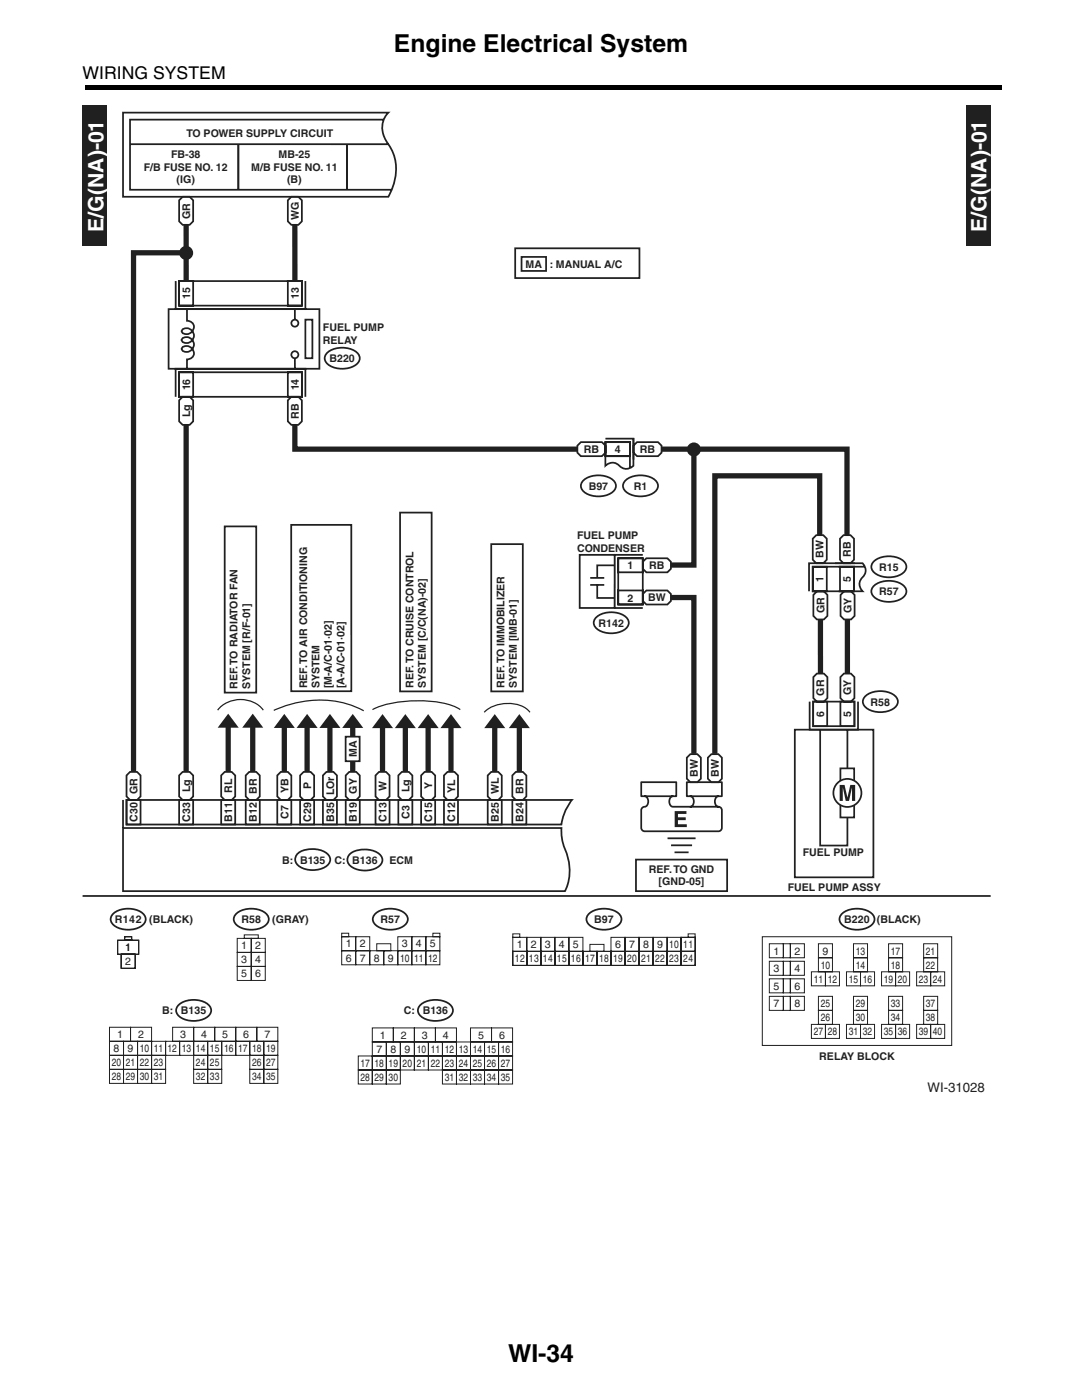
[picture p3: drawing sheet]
<svg xmlns="http://www.w3.org/2000/svg" width="216mm" height="279mm" viewBox="0 0 216 279" stroke-linecap="round" stroke-linejoin="round" font-family="sans-serif">
<path d="M17 17h183v.8h-183z" fill="#000"/>
<g fill="#231f20">
<path d="M16.5 21h4.9v28h-4.9z"/>
<path d="M192.8 21h4.9v28h-4.9z"/>
</g>
<g fill="none" stroke="#231f20" stroke-width=".35">
<path d="M24.6 22.5h52.9a4.4 4.4 0 0 0-.7 5.1l.7 1.2a9.6 9.6 0 0 1 .3 10l-.3 .5h-52.9zM26 28.8h51.5M47.6 28.8v9.1M76.6 23.9h-50.6v14h52.2M65.2 70.6a4.8 4.8 0 0 1 6.3 0 1.63 1.63 0 0 1-1 2.5 4.9 4.9 0 0 1-5.3-.7 1.38 1.38 0 0 1 0-1.8zM24.6 159.7v5.6M25.3 159.7h88.9a10.1 10.1 0 0 0-2.1 4.9h-86.8zM26 154.1h1.4l.7 .7v4.2l-.7 .7h-1.4l-.7-.7v-4.2zM36.5 154.1h1.4l.7 .7v4.2l-.7 .7h-1.4l-.7-.7v-4.2zM16.5 178.9h181.2M24.6 165.3h87.5a11.2 11.2 0 0 0 1.2 5.6 9.4 9.4 0 0 1-.5 7h-88.2zM59.3 170.6a5 5 0 0 1 6.3 .1 1.63 1.63 0 0 1-1 2.5 4.9 4.9 0 0 1-5.3-.7 1.51 1.51 0 0 1 0-1.9z"/>
<path d="M69.7 170.6a5 5 0 0 1 6.3 .2 1.63 1.63 0 0 1-1 2.5 4.9 4.9 0 0 1-5.3-.7 1.51 1.51 0 0 1 0-2z"/>
</g>
<path d="M37.2 44.9v11.2M58.9 44.9v11.1" fill="none" stroke="#231f20" stroke-width="1.1" stroke-linecap="butt"/>
<circle cx="37.2" cy="50.5" r="1.4" fill="#231f20"/>
<g fill="none" stroke="#231f20" stroke-width=".35">
<path d="M35.8 40l.7-.7h1.4l.7 .7v4.2l-.7 .7h-1.4l-.7-.7zM47.6 28.8v9.1M57.5 40l.7-.7h1.4l.7 .7v4.2l-.7 .7h-1.4l-.7-.7zM69.3 28.8v9.1M35.1 56.1v5.6h25.9v-5.6M35.8 56.1h2.8v4.9h-2.8zM35.8 56.1h24.5v4.9h-24.5zM57.5 56.1h2.8v4.9h-2.8zM33.7 61.7h30.1v11.9h-30.1zM35.8 74.3h2.8v4.9h-2.8zM35.8 74.3h24.5v4.9h-24.5zM36.5 79.2h1.4l.7 .7v4.2l-.7 .7h-1.4l-.7-.7v-4.2z"/>
<path d="M37.3 61.7v2.3a1.35 1.35 0 0 1 1.2 2 1.35 1.35 0 0 1-2.2 .2v-.2a1.39 1.39 0 0 1 1.7-.3 1.39 1.39 0 0 1 .7 1.7 1.37 1.37 0 0 1-1.1 1 1.37 1.37 0 0 1-1.3-.4v-.2a1.43 1.43 0 0 1 2.1 0 1.43 1.43 0 0 1-.3 2.1 1.25 1.25 0 0 1-1.8-.2v-.2a1.36 1.36 0 0 1 2 0 1.36 1.36 0 0 1-.2 2l-.8 .2v1.9M57.5 74.3h2.8v4.9h-2.8zM58.2 79.2h1.4l.7 .7v4.2l-.7 .7h-1.4l-.7-.7v-4.2zM58.9 61.7v2.1M58.9 71.5v2.1M61 63.8h1.4v7.7h-1.4zM61 79.2v-5.6h-25.9v5.6M116.3 96.1a4.8 4.8 0 0 1 6.3 0 1.63 1.63 0 0 1-1 2.5 4.9 4.9 0 0 1-5.3-.7 1.38 1.38 0 0 1 0-1.8zM124.7 96.1a4.8 4.8 0 0 1 6.3 0 1.63 1.63 0 0 1-1 2.5 4.9 4.9 0 0 1-5.3-.7 1.38 1.38 0 0 1 0-1.8zM44.9 105.1h6.3v33.2h-6.3zM25.3 159.7h2.8v4.9h-2.8zM35.8 159.7h2.8v4.9h-2.8z"/>
<path d="M44.2 154.8l.7-.7h1.4l.7 .7v4.2l-.7 .7h-1.4l-.7-.7zM44.2 159.7h2.8v4.9h-2.8zM49.1 159.7h2.8v4.9h-2.8zM49.8 154.1h1.4l.7 .7v4.2l-.7 .7h-1.4l-.7-.7v-4.2z"/>
<circle cx="58.9" cy="64.5" r=".7"/>
<circle cx="58.9" cy="70.8" r=".7"/>
</g>
<path d="M37.2 50.5h-10.5v103.6M37.2 84.8v69.3M45.6 144.3v9.8" fill="none" stroke="#231f20" stroke-width="1.1" stroke-linecap="butt"/>
<path d="M45.6 142.5l2.1 2.8h-4.3z" fill="#231f20"/>
<path d="M50.5 144.3v9.8" fill="none" stroke="#231f20" stroke-width="1.1" stroke-linecap="butt"/>
<path d="M50.5 142.5l2.1 2.8h-4.2z" fill="#231f20"/>
<path d="M79.9 102.3h6.3v35.7h-6.3zM98.1 108.6h6.3v29.4h-6.3zM55.4 159.7h2.8v4.9h-2.8zM56.1 154.1h1.4l.7 .7v4.2l-.7 .7h-1.4l-.7-.7v-4.2zM59.9 159.7h2.8v4.9h-2.8zM60.6 154.1h1.4l.7 .7v4.2l-.7 .7h-1.4l-.7-.7v-4.2zM64.5 159.7h2.8v4.9h-2.8zM65.2 154.1h1.4l.7 .7v4.2l-.7 .7h-1.4l-.7-.7v-4.2zM69 154.8l.7-.7h1.4l.7 .7v4.2l-.7 .7h-1.4l-.7-.7zM69 159.7h2.8v4.9h-2.8z" fill="none" stroke="#231f20" stroke-width=".35"/>
<path d="M43.4 141.8a5.9 5.9 0 0 1 9.2 0" fill="none" stroke="#231f20" stroke-width=".25"/>
<path d="M58.9 84.8v4.9h56.3" fill="none" stroke="#231f20" stroke-width="1.1" stroke-linecap="butt"/>
<path d="M56.8 142.5l2.1 2.8h-4.2z" fill="#231f20"/>
<path d="M56.8 144.3v9.8" fill="none" stroke="#231f20" stroke-width="1.1" stroke-linecap="butt"/>
<path d="M61.3 142.5l2.1 2.8h-4.2z" fill="#231f20"/>
<path d="M61.3 144.3v9.8" fill="none" stroke="#231f20" stroke-width="1.1" stroke-linecap="butt"/>
<path d="M65.9 142.5l2.1 2.8h-4.2z" fill="#231f20"/>
<path d="M65.9 144.3v9.8" fill="none" stroke="#231f20" stroke-width="1.1" stroke-linecap="butt"/>
<path d="M70.4 142.5l2.1 2.8h-4.2z" fill="#231f20"/>
<path d="M70.4 144.3v9.8" fill="none" stroke="#231f20" stroke-width="1.1" stroke-linecap="butt"/>
<path d="M54.7 141.8a21.3 21.3 0 0 1 16-.8l1.9 .9" fill="none" stroke="#231f20" stroke-width=".25"/>
<path d="M75 159.7h2.8v4.9h-2.8zM75.7 154.1h1.4l.7 .7v4.2l-.7 .7h-1.4l-.7-.7v-4.2zM79.5 159.7h2.8v4.9h-2.8zM80.2 154.1h1.4l.7 .7v4.2l-.7 .7h-1.4l-.7-.7v-4.2zM84.1 159.7h2.8v4.9h-2.8zM84.8 154.1h1.4l.7 .7v4.2l-.7 .7h-1.4l-.7-.7v-4.2zM88.6 159.7h2.8v4.9h-2.8zM89.3 154.1h1.4l.7 .7v4.2l-.7 .7h-1.4l-.7-.7v-4.2zM126.9 171.6h18.2v6.3h-18.2z" fill="none" stroke="#231f20" stroke-width=".35"/>
<path d="M80.9 142.5l2.1 2.9-4.2-.1z" fill="#231f20"/>
<path d="M80.9 144.4v9.7" fill="none" stroke="#231f20" stroke-width="1.1" stroke-linecap="butt"/>
<path d="M76.4 142.5l2.1 2.9-4.2-.1z" fill="#231f20"/>
<path d="M76.4 144.4v9.7" fill="none" stroke="#231f20" stroke-width="1.1" stroke-linecap="butt"/>
<path d="M85.5 142.5l2.1 2.9-4.2-.1z" fill="#231f20"/>
<path d="M85.5 144.4v9.7" fill="none" stroke="#231f20" stroke-width="1.1" stroke-linecap="butt"/>
<path d="M90 142.5l2.1 2.9-4.2-.1z" fill="#231f20"/>
<path d="M90 144.4v9.7" fill="none" stroke="#231f20" stroke-width="1.1" stroke-linecap="butt"/>
<path d="M97.4 159.7h2.8v4.9h-2.8zM98.1 154.1h1.4l.7 .7v4.2l-.7 .7h-1.4l-.7-.7v-4.2zM102.3 159.7h2.8v4.9h-2.8zM103 154.1h1.4l.7 .7v4.2l-.7 .7h-1.4l-.7-.7v-4.2z" fill="none" stroke="#231f20" stroke-width=".35"/>
<path d="M98.8 142.5l2.1 2.9-4.2-.1z" fill="#231f20"/>
<path d="M98.8 144.4v9.7" fill="none" stroke="#231f20" stroke-width="1.1" stroke-linecap="butt"/>
<path d="M103.7 142.5l2.1 2.9-4.2-.1z" fill="#231f20"/>
<path d="M132 89.7h37.1v17.1M103.7 144.4v9.7" fill="none" stroke="#231f20" stroke-width="1.1" stroke-linecap="butt"/>
<path d="M74.3 141.7a22.6 22.6 0 0 1 11.8-1.7 13.4 13.4 0 0 1 5.8 1.7M96.7 142.2a7.1 7.1 0 0 1 8.5-.6l.6 .6" fill="none" stroke="#231f20" stroke-width=".25"/>
<path d="M174.3 112.2a4.8 4.8 0 0 1 6.3 0 1.63 1.63 0 0 1-1 2.6 4.9 4.9 0 0 1-5.3-.7 1.38 1.38 0 0 1 0-1.9zM174.3 117.1a4.8 4.8 0 0 1 6.3 0 1.63 1.63 0 0 1-1 2.6 4.9 4.9 0 0 1-5.3-.7 1.38 1.38 0 0 1 0-1.9zM162.4 135.2l.7-.7h1.4l.7 .7v4.2l-.7 .7h-1.4l-.7-.7zM168.4 134.5h1.4l.7 .7v4.2l-.7 .7h-1.4l-.7-.7v-4.2zM172.6 139.1a4.8 4.8 0 0 1 6.3 0 1.63 1.63 0 0 1-1 2.6 4.9 4.9 0 0 1-5.3-.7 1.38 1.38 0 0 1 0-1.9zM162.3 140.1h2.8v4.9h-2.8zM167.7 140.1h2.8v4.9h-2.8zM167.7 153.4h2.8v9.8h-2.8zM171.3 140.1v5.6h-9.7v-5.6" fill="none" stroke="#231f20" stroke-width=".35"/>
<path d="M163.8 123.7v10.8M169.1 123.7l.1 10.8" fill="none" stroke="#231f20" stroke-width="1" stroke-linecap="butt"/>
<circle cx="169.1" cy="158.3" r="2.8" fill="#fff"/>
<circle cx="169.1" cy="158.3" r="2.8" fill="none" stroke="#231f20" stroke-width=".35"/>
<path d="M167.6 156.7h1l.6 2.5 .5-2.5h1v3.2h-.6v-2.7l-.6 2.7h-.7l-.6-2.7v2.7h-.6z" fill="#231f20"/>
<g fill="none" stroke="#231f20" stroke-width=".35">
<path d="M115.9 88.3h4.2l.7 .7v1.4l-.7 .7h-4.2l-.7-.7v-1.4zM120.8 88.3h4.9v2.8h-4.9zM120.8 87.6h5.6v4.2M127.1 88.3h4.2l.7 .7v1.4l-.7 .7h-4.2l-.7-.7v-1.4zM162.2 113.1h2.8v4.9h-2.8zM162.2 107.5l.7-.7h1.4l.7 .7v4.2l-.7 .7h-1.4l-.7-.7zM162.2 113.1h8.3v4.9h-8.3zM163.1 118.1h1.4l.7 .7v4.2l-.7 .7h-1.4l-.7-.7v-4.2zM167.7 113.1h2.8v4.9h-2.8zM168.4 106.8h1.4l.7 .7v4.2l-.7 .7h-1.4l-.7-.7v-4.2zM168.5 118.1h1.4l.7 .7v4.2l-.7 .7h-1.4l-.7-.7v-4.2zM170.7 112.4h-9.2v5.6"/>
<path d="M158.6 145.7h15.7v29.4h-15.7zM162.3 140.1h8.2v4.9h-8.2zM163.7 145.8v23h5.4v-5.6M169.1 145.7v7.7M35.5 200.8a4.8 4.8 0 0 1 6.3 0 1.63 1.63 0 0 1-1 2.5 4.9 4.9 0 0 1-5.3-.7 1.38 1.38 0 0 1 0-1.8zM83.8 200.8a4.8 4.8 0 0 1 6.3 0 1.63 1.63 0 0 1-1 2.5 4.9 4.9 0 0 1-5.3-.7 1.38 1.38 0 0 1 0-1.8z"/>
</g>
<path d="M163.6 106.8v-11.8h-20.9v55.5" fill="none" stroke="#231f20" stroke-width="1.1" stroke-linecap="butt"/>
<g fill="none" stroke="#231f20" stroke-width=".2">
<path d="M21.9 207.9h2.8v2.8h-2.8zM21.9 210.7h2.8v2.8h-2.8zM21.9 213.5h2.8v2.8h-2.8zM21.9 205.1h4.2v2.8h-4.2zM24.7 207.9h2.8v2.8h-2.8zM24.7 210.7h2.8v2.8h-2.8zM24.7 213.5h2.8v2.8h-2.8zM26.1 205.1h4.2v2.8h-4.2zM27.5 207.9h2.8v2.8h-2.8zM27.5 213.5h2.8v2.8h-2.8zM27.5 210.7h2.8v2.8h-2.8zM30.3 207.9h2.8v2.8h-2.8z"/>
<path d="M30.3 210.7h2.8v2.8h-2.8zM30.3 213.5h2.8v2.8h-2.8zM33.1 207.9h2.8v2.8h-2.8zM34.5 205.1h4.2v2.8h-4.2zM35.9 207.9h2.8v2.8h-2.8zM38.7 207.9h2.8v2.8h-2.8zM38.7 210.7h2.8v2.8h-2.8zM38.7 213.5h2.8v2.8h-2.8zM38.7 205.1h4.2v2.8h-4.2zM41.5 207.9h2.8v2.8h-2.8zM41.5 210.7h2.8v2.8h-2.8zM41.5 213.5h2.8v2.8h-2.8z"/>
<path d="M42.9 205.1h4.2v2.8h-4.2zM44.3 207.9h2.8v2.8h-2.8zM47.1 205.1h4.2v2.8h-4.2zM47.1 207.9h2.8v2.8h-2.8zM49.9 210.7h2.8v2.8h-2.8zM49.9 207.9h2.8v2.8h-2.8zM49.9 213.5h2.8v2.8h-2.8zM51.3 205.1h4.2v2.8h-4.2zM52.7 207.9h2.8v2.8h-2.8zM52.7 210.7h2.8v2.8h-2.8zM52.7 213.5h2.8v2.8h-2.8zM71.5 210.8h2.8v2.8h-2.8z"/>
<path d="M71.5 213.6h2.8v2.8h-2.8zM74.3 208h2.8v2.8h-2.8zM74.3 210.8h2.8v2.8h-2.8zM74.3 213.6h2.8v2.8h-2.8zM74.3 205.2h4.2v2.8h-4.2zM77.1 213.6h2.8v2.8h-2.8zM77.1 208h2.8v2.8h-2.8zM77.1 210.8h2.8v2.8h-2.8zM78.5 205.2h4.2v2.8h-4.2zM79.9 208h2.8v2.8h-2.8zM79.9 210.8h2.8v2.8h-2.8zM82.7 208h2.8v2.8h-2.8z"/>
<path d="M82.7 210.8h2.8v2.8h-2.8zM82.7 205.2h4.2v2.8h-4.2zM85.5 208h2.8v2.8h-2.8zM85.5 210.8h2.8v2.8h-2.8zM86.9 205.2h4.2v2.8h-4.2zM88.3 208h2.8v2.8h-2.8zM88.3 210.8h2.8v2.8h-2.8zM88.3 213.6h2.8v2.8h-2.8zM91.1 213.6h2.8v2.8h-2.8zM91.1 208h2.8v2.8h-2.8zM91.1 210.8h2.8v2.8h-2.8zM93.9 208h2.8v2.8h-2.8z"/>
<path d="M93.9 210.8h2.8v2.8h-2.8zM93.9 213.6h2.8v2.8h-2.8zM93.9 205.2h4.2v2.8h-4.2zM96.7 208h2.8v2.8h-2.8zM96.7 210.8h2.8v2.8h-2.8zM96.7 213.6h2.8v2.8h-2.8zM98.1 205.2h4.2v2.8h-4.2zM99.5 208h2.8v2.8h-2.8zM99.5 210.8h2.8v2.8h-2.8zM99.5 213.6h2.8v2.8h-2.8z"/>
</g>
<path d="M134.7 161.9h2.3v.6h-1.7v.7h1.6v.5h-1.6v.8h1.8v.6h-2.4z" fill="#231f20"/>
<path d="M102.8 49.6h24.8v5.9h-24.8zM128 156.1h7v2.8h-7zM128.7 158.9a1.12 1.12 0 0 1 .7 1.2 1.12 1.12 0 0 1-1 1l-.4 .4v.2v3.5a.7 .7 0 0 0 .7 .7h14.7a.7 .7 0 0 0 .7-.7v-3.5a.7 .7 0 0 0-.7-.7h-9.1a1.14 1.14 0 0 1-.7-1 1.14 1.14 0 0 1 .7-1.1M137.1 156.1h7v2.8h-7zM137.8 158.9a1.14 1.14 0 0 1 .7 1.1 1.14 1.14 0 0 1-.7 1M143.4 158.9a1.14 1.14 0 0 0-.7 1.1 1.14 1.14 0 0 0 .7 1M133.2 167.3h5.6M133.9 168.7h4.2M134.6 170.1h2.8M74.8 182.6a4.8 4.8 0 0 1 6.3 0 1.63 1.63 0 0 1-1 2.5 4.9 4.9 0 0 1-5.3-.7 1.38 1.38 0 0 1 0-1.8z" fill="none" stroke="#231f20" stroke-width=".35"/>
<g fill="none" stroke="#231f20" stroke-width=".2">
<path d="M68.2 186.3h1.4v.7h-1.4zM68.2 189.8h2.8v2.8h-2.8zM68.2 187h2.8v2.8h-2.8zM71 189.8h2.8v2.8h-2.8zM71 187h2.8v2.8h-2.8zM73.8 189.8h2.8v2.8h-2.8zM75.2 188.4h2.8v1.4h-2.8zM76.6 189.8h2.8v2.8h-2.8zM79.4 187h2.8v2.8h-2.8zM79.4 189.8h2.8v2.8h-2.8zM82.2 187h2.8v2.8h-2.8zM82.2 189.8h2.8v2.8h-2.8z"/>
<path d="M85 187h2.8v2.8h-2.8zM85 189.8h2.8v2.8h-2.8zM86.4 186.3h1.4v.7h-1.4z"/>
</g>
<path d="M104.1 51.3h4.9v2.8h-4.9z" fill="#fff"/>
<path d="M104.1 51.3h4.9v2.8h-4.9z" fill="none" stroke="#231f20" stroke-width=".35"/>
<path d="M69 147.1h2.8v4.9h-2.8z" fill="#fff"/>
<path d="M69 147.1h2.8v4.9h-2.8zM22.4 182.6a4.8 4.8 0 0 1 6.3 0 1.63 1.63 0 0 1-.9 2.5 4.9 4.9 0 0 1-5.4-.7 1.38 1.38 0 0 1 0-1.8zM47 182.6a4.8 4.8 0 0 1 6.3 0 1.63 1.63 0 0 1-1 2.5 4.9 4.9 0 0 1-5.3-.7 1.38 1.38 0 0 1 0-1.8zM117.4 182.6a4.8 4.8 0 0 1 6.3 0 1.63 1.63 0 0 1-1 2.5 4.9 4.9 0 0 1-5.3-.7 1.38 1.38 0 0 1 0-1.8z" fill="none" stroke="#231f20" stroke-width=".35"/>
<g fill="none" stroke="#231f20" stroke-width=".2">
<path d="M23.5 187.7h4.2v2.8h-4.2zM24.2 190.5h2.8v2.8h-2.8zM24.9 187h1.4v.7h-1.4zM47.4 192.9h2.8v2.8h-2.8zM47.4 187.3h2.8v2.8h-2.8zM47.4 190.1h2.8v2.8h-2.8zM48.8 186.6h2.8v.7h-2.8zM50.2 187.3h2.8v2.8h-2.8zM50.2 190.1h2.8v2.8h-2.8zM50.2 192.9h2.8v2.8h-2.8zM102.4 187.1h2.8v2.8h-2.8zM102.4 189.9h2.8v2.8h-2.8z"/>
<path d="M102.4 186.4h1.4v.7h-1.4zM105.2 187.1h2.8v2.8h-2.8zM105.2 189.9h2.8v2.8h-2.8zM108 187.1h2.8v2.8h-2.8zM108 189.9h2.8v2.8h-2.8zM110.8 187.1h2.8v2.8h-2.8zM110.8 189.9h2.8v2.8h-2.8zM113.6 189.9h2.8v2.8h-2.8zM113.6 187.1h2.8v2.8h-2.8zM116.4 189.9h2.8v2.8h-2.8zM117.8 188.5h2.8v1.4h-2.8zM119.2 189.9h2.8v2.8h-2.8z"/>
<path d="M122 187.1h2.8v2.8h-2.8zM122 189.9h2.8v2.8h-2.8zM124.8 187.1h2.8v2.8h-2.8zM124.8 189.9h2.8v2.8h-2.8zM127.6 187.1h2.8v2.8h-2.8zM127.6 189.9h2.8v2.8h-2.8zM130.4 187.1h2.8v2.8h-2.8zM130.4 189.9h2.8v2.8h-2.8zM133.2 187.1h2.8v2.8h-2.8zM133.2 189.9h2.8v2.8h-2.8zM136 187.1h2.8v2.8h-2.8zM136 189.9h2.8v2.8h-2.8z"/>
<path d="M137.4 186.4h1.4v.7h-1.4z"/>
</g>
<path d="M115.7 110.8h7v10.6h-7z" fill="#fff"/>
<path d="M115.7 110.8h7v10.6h-7z" fill="none" stroke="#231f20" stroke-width=".35"/>
<path d="M122.7 110.8h5.6v10.6h-5.6z" fill="#fff"/>
<path d="M117.8 116.8h2.8M117.8 115.4h2.8M119.2 116.8v2.6h3.5M122.6 112.9h-3.4v2.5M123.4 111.4h4.9v9.3h-4.9zM123.4 111.4h4.9v2.8h-4.9zM123.4 117.9h4.9v2.8h-4.9zM128.3 110.8h-5.6v10.6h5.6M128.3 118.6l.7-.7h4.2l.7 .7v1.4l-.7 .7h-4.2l-.7-.7zM129 111.4h4.2l.7 .7v1.4l-.7 .7h-4.2l-.7-.7v-1.4z" fill="none" stroke="#231f20" stroke-width=".35"/>
<path d="M138.5 89.7v23.1h-4.6M133.9 119.3h4.6v31.2" fill="none" stroke="#231f20" stroke-width="1.1" stroke-linecap="butt"/>
<circle cx="138.5" cy="89.7" r="1.4" fill="#231f20"/>
<path d="M125.7 88.2v5.2M126.4 87.5v5.5l-.1 .1a1.92 1.92 0 0 1-2.7-.1 1.94 1.94 0 0 0-2.8 0v-4.8M58.1 104.8h12v33.2h-12zM166.7 112.4h5.5l.1 .1a1.92 1.92 0 0 1-.1 2.7 1.94 1.94 0 0 0 0 2.8h-4.8M172.6 113.1h-5.2M118.9 123.4a4.8 4.8 0 0 1 6.3 0 1.63 1.63 0 0 1-1 2.6 4.9 4.9 0 0 1-5.3-.8 1.38 1.38 0 0 1 0-1.8zM137.1 151.2l.7-.7h1.4l.7 .7v4.2l-.7 .7h-1.4l-.7-.7zM141.3 151.2l.7-.7h1.4l.7 .7v4.2l-.7 .7h-1.4l-.7-.7zM167.9 182.6a4.8 4.8 0 0 1 6.3 0 1.63 1.63 0 0 1-.9 2.5 4.9 4.9 0 0 1-5.4-.7 1.38 1.38 0 0 1 0-1.8z" fill="none" stroke="#231f20" stroke-width=".35"/>
<g fill="none" stroke="#231f20" stroke-width=".2">
<path d="M152.2 187h37.8v21.7h-37.8zM153.6 191.9h2.8v2.8h-2.8zM153.6 188.4h2.8v2.8h-2.8zM153.6 198.9h2.8v2.8h-2.8zM153.6 195.4h2.8v2.8h-2.8zM156.4 188.4h1.4v2.8h-1.4zM156.4 195.4h1.4v2.8h-1.4zM156.4 198.9h1.4v2.8h-1.4zM156.4 191.9h1.4v2.8h-1.4zM157.8 188.4h2.8v2.8h-2.8zM157.8 195.4h2.8v2.8h-2.8zM157.8 198.9h2.8v2.8h-2.8z"/>
<path d="M157.8 191.9h2.8v2.8h-2.8zM162 194h2.8v2.8h-2.8zM163.4 198.9h2.8v2.8h-2.8zM163.4 191.2h2.8v2.8h-2.8zM163.4 188.4h2.8v2.8h-2.8zM164.8 194h2.8v2.8h-2.8zM169 194h2.8v2.8h-2.8zM170.4 198.9h2.8v2.8h-2.8zM170.4 191.2h2.8v2.8h-2.8zM170.4 188.4h2.8v2.8h-2.8zM171.8 194h2.8v2.8h-2.8zM176 194h2.8v2.8h-2.8z"/>
<path d="M177.4 191.2h2.8v2.8h-2.8zM177.4 188.4h2.8v2.8h-2.8zM177.4 198.9h2.8v2.8h-2.8zM178.8 194h2.8v2.8h-2.8zM183 194h2.8v2.8h-2.8zM184.4 188.4h2.8v2.8h-2.8zM184.4 191.2h2.8v2.8h-2.8zM184.4 198.9h2.8v2.8h-2.8zM185.8 194h2.8v2.8h-2.8zM162 204.5h2.8v2.8h-2.8zM163.4 201.7h2.8v2.8h-2.8zM164.8 204.5h2.8v2.8h-2.8z"/>
<path d="M169 204.5h2.8v2.8h-2.8zM170.4 201.7h2.8v2.8h-2.8zM171.8 204.5h2.8v2.8h-2.8zM176 204.5h2.8v2.8h-2.8zM177.4 201.7h2.8v2.8h-2.8zM178.8 204.5h2.8v2.8h-2.8zM183 204.5h2.8v2.8h-2.8zM184.4 201.7h2.8v2.8h-2.8zM185.8 204.5h2.8v2.8h-2.8z"/>
</g>
<g font-size="4.9">
<text x="78.6" y="10.3">Engine Electrical System</text>
<text x="101.4" y="271.9">WI-34</text>
</g>
<g font-size="4.2" fill="#fff">
<text x="20.6" y="46.2" transform="rotate(-90 20.6 46.2)">E/G(NA)-01</text>
<text x="196.9" y="46.2" transform="rotate(-90 196.9 46.2)">E/G(NA)-01</text>
</g>
<text font-size="3.5" x="16.5" y="15.7">WIRING SYSTEM</text>
<text font-size="2.6" fill="#231f20" x="185.1" y="218">WI-31028</text>
<g font-size="2.1" fill="#231f20">
<text x="37.2" y="27.4">TO POWER SUPPLY CIRCUIT</text>
<text x="28.7" y="34.1">F/B FUSE NO. 12</text>
<text x="34.1" y="31.6">FB-38</text>
<text x="50.2" y="34.1">M/B FUSE NO. 11</text>
<text x="55.6" y="31.6">MB-25</text>
<text x="35.3" y="36.6">(IG)</text>
<text x="57.3" y="36.6">(B)</text>
<text x="37.9" y="43.7" transform="rotate(-90 37.9 43.7)">GR</text>
<text x="59.6" y="43.9" transform="rotate(-90 59.6 43.9)">WG</text>
<text x="104.9" y="53.5">MA</text>
<text x="109.8" y="53.4">: MANUAL A/C</text>
<text x="38" y="59.7" transform="rotate(-90 38 59.7)">15</text>
<text x="59.7" y="59.7" transform="rotate(-90 59.7 59.7)">13</text>
<text x="64.5" y="66.1">FUEL PUMP</text>
<text x="64.5" y="68.6">RELAY</text>
<text x="38" y="77.9" transform="rotate(-90 38 77.9)">16</text>
<text x="59.7" y="77.9" transform="rotate(-90 59.7 77.9)">14</text>
<text x="65.8" y="72.3">B220</text>
<text x="38" y="83.3" transform="rotate(-90 38 83.3)">Lg</text>
<text x="59.7" y="83.5" transform="rotate(-90 59.7 83.5)">RB</text>
<text x="116.5" y="90.4">RB</text>
<text x="122.7" y="90.4">4</text>
<text x="127.7" y="90.4">RB</text>
<text x="117.5" y="97.8">B97</text>
<text x="126.5" y="97.8">R1</text>
<text x="115.2" y="107.7">FUEL PUMP</text>
<text x="115.2" y="110.1">CONDENSER</text>
<text x="125.3" y="113.7">1</text>
<text x="129.6" y="113.5">RB</text>
<text x="164.4" y="111.4" transform="rotate(-90 164.4 111.4)">BW</text>
<text x="169.8" y="111.2" transform="rotate(-90 169.8 111.2)">RB</text>
<text x="175.5" y="113.9">R15</text>
<text x="129.4" y="120">BW</text>
<text x="164.4" y="116.2" transform="rotate(-90 164.4 116.2)">1</text>
<text x="169.8" y="116.2" transform="rotate(-90 169.8 116.2)">5</text>
<text x="175.5" y="118.8">R57</text>
<text x="119.5" y="125.1">R142</text>
<text x="125.3" y="120.1">2</text>
<text x="164.6" y="122.4" transform="rotate(-90 164.6 122.4)">GR</text>
<text x="170" y="122.4" transform="rotate(-90 170 122.4)">GY</text>
<text x="47.4" y="137.6" transform="rotate(-90 47.4 137.6)">REF. TO RADIATOR FAN</text>
<text x="49.9" y="137.6" transform="rotate(-90 49.9 137.6)">SYSTEM [R/F-01]</text>
<text x="61.3" y="137.4" transform="rotate(-90 61.3 137.4)">REF. TO AIR CONDITIONING</text>
<text x="63.8" y="137.4" transform="rotate(-90 63.8 137.4)">SYSTEM</text>
<text x="66.3" y="137.4" transform="rotate(-90 66.3 137.4)">[M-A/C-01·02]</text>
<text x="68.7" y="137.4" transform="rotate(-90 68.7 137.4)">[A-A/C-01·02]</text>
<text x="82.5" y="137.3" transform="rotate(-90 82.5 137.3)">REF. TO CRUISE CONTROL</text>
<text x="85" y="137.3" transform="rotate(-90 85 137.3)">SYSTEM [C/C(NA)-02]</text>
<text x="100.7" y="137.3" transform="rotate(-90 100.7 137.3)">REF. TO IMMOBILIZER</text>
<text x="103.2" y="137.3" transform="rotate(-90 103.2 137.3)">SYSTEM [IMB-01]</text>
<text x="164.5" y="143.1" transform="rotate(-90 164.5 143.1)">6</text>
<text x="164.5" y="138.8" transform="rotate(-90 164.5 138.8)">GR</text>
<text x="169.9" y="143.1" transform="rotate(-90 169.9 143.1)">5</text>
<text x="169.9" y="138.8" transform="rotate(-90 169.9 138.8)">GY</text>
<text x="173.8" y="140.8">R58</text>
<text x="71.2" y="151.1" transform="rotate(-90 71.2 151.1)">MA</text>
<text x="139.3" y="155.1" transform="rotate(-90 139.3 155.1)">BW</text>
<text x="143.5" y="155.1" transform="rotate(-90 143.5 155.1)">BW</text>
<text x="27.4" y="158.5" transform="rotate(-90 27.4 158.5)">GR</text>
<text x="37.9" y="158.2" transform="rotate(-90 37.9 158.2)">Lg</text>
<text x="46.4" y="158.3" transform="rotate(-90 46.4 158.3)">RL</text>
<text x="51.3" y="158.4" transform="rotate(-90 51.3 158.4)">BR</text>
<text x="57.6" y="158.4" transform="rotate(-90 57.6 158.4)">YB</text>
<text x="62.1" y="157.6" transform="rotate(-90 62.1 157.6)">P</text>
<text x="66.7" y="158.8" transform="rotate(-90 66.7 158.8)">LOr</text>
<text x="71.2" y="158.4" transform="rotate(-90 71.2 158.4)">GY</text>
<text x="77.2" y="157.9" transform="rotate(-90 77.2 157.9)">W</text>
<text x="81.7" y="158.2" transform="rotate(-90 81.7 158.2)">Lg</text>
<text x="86.3" y="157.6" transform="rotate(-90 86.3 157.6)">Y</text>
<text x="90.8" y="158.2" transform="rotate(-90 90.8 158.2)">YL</text>
<text x="99.6" y="158.5" transform="rotate(-90 99.6 158.5)">WL</text>
<text x="104.5" y="158.4" transform="rotate(-90 104.5 158.4)">BR</text>
<text x="27.5" y="164.1" transform="rotate(-90 27.5 164.1)">C30</text>
<text x="38" y="164.1" transform="rotate(-90 38 164.1)">C33</text>
<text x="46.4" y="164.1" transform="rotate(-90 46.4 164.1)">B11</text>
<text x="51.3" y="164.1" transform="rotate(-90 51.3 164.1)">B12</text>
<text x="57.6" y="163.5" transform="rotate(-90 57.6 163.5)">C7</text>
<text x="62.1" y="164.1" transform="rotate(-90 62.1 164.1)">C29</text>
<text x="66.7" y="164.1" transform="rotate(-90 66.7 164.1)">B35</text>
<text x="71.2" y="164.1" transform="rotate(-90 71.2 164.1)">B19</text>
<text x="77.2" y="164.1" transform="rotate(-90 77.2 164.1)">C13</text>
<text x="81.7" y="163.5" transform="rotate(-90 81.7 163.5)">C3</text>
<text x="86.3" y="164.1" transform="rotate(-90 86.3 164.1)">C15</text>
<text x="90.8" y="164.1" transform="rotate(-90 90.8 164.1)">C12</text>
<text x="99.6" y="164.1" transform="rotate(-90 99.6 164.1)">B25</text>
<text x="104.5" y="164.1" transform="rotate(-90 104.5 164.1)">B24</text>
<text x="56.3" y="172.4">B: B135</text>
<text x="66.7" y="172.5">C: B136</text>
<text x="77.7" y="172.4">ECM</text>
<text x="160.2" y="170.9">FUEL PUMP</text>
<text x="129.5" y="174.2">REF. TO GND</text>
<text x="131.5" y="176.6">[GND-05]</text>
<text x="157.2" y="177.9">FUEL PUMP ASSY</text>
<text x="22.9" y="184.3">R142</text>
<text x="29.8" y="184.2">(BLACK)</text>
<text x="48.2" y="184.3">R58</text>
<text x="54.4" y="184.2">(GRAY)</text>
<text x="76" y="184.3">R57</text>
<text x="118.6" y="184.3">B97</text>
<text x="168.5" y="184.3">B220 (BLACK)</text>
<text x="25" y="189.8">1</text>
<text x="48.2" y="189.5">1</text>
<text x="51" y="189.5">2</text>
<text x="69" y="189.1">1</text>
<text x="69" y="191.9">6</text>
<text x="71.8" y="191.9">7</text>
<text x="71.8" y="189.1">2</text>
<text x="74.6" y="191.9">8</text>
<text x="77.4" y="191.9">9</text>
<text x="79.9" y="191.9">10 11</text>
<text x="80.2" y="189.1">3</text>
<text x="83" y="189.1">4</text>
<text x="85.5" y="191.9">12</text>
<text x="85.8" y="189.1">5</text>
<text x="103.2" y="189.3">1</text>
<text x="106" y="189.3">2</text>
<text x="108.8" y="189.3">3</text>
<text x="111.6" y="189.3">4</text>
<text x="114.4" y="189.3">5</text>
<text x="122.8" y="189.3">6</text>
<text x="125.6" y="189.3">7</text>
<text x="128.4" y="189.3">8</text>
<text x="131.2" y="189.3">9</text>
<text x="133.6" y="189.3">10 11</text>
<text x="154.4" y="190.5">1</text>
<text x="158.6" y="190.5">2</text>
<text x="164.2" y="190.5">9</text>
<text x="170.8" y="190.5">13</text>
<text x="177.8" y="190.5">17</text>
<text x="184.8" y="190.5">21</text>
<text x="25" y="192.6">2</text>
<text x="48.2" y="192.3">3</text>
<text x="48.2" y="195.1">5</text>
<text x="51" y="195.1">6</text>
<text x="51" y="192.3">4</text>
<text x="102.8" y="192.1">12 13 14 15 16 17 18 19 20 21 22 23 24</text>
<text x="154.4" y="197.5">5</text>
<text x="154.4" y="194">3</text>
<text x="158.6" y="197.5">6</text>
<text x="158.6" y="194">4</text>
<text x="162.4" y="196.1">11 12</text>
<text x="163.8" y="193.3">10</text>
<text x="169.4" y="196.1">15 16</text>
<text x="170.8" y="193.3">14</text>
<text x="176.4" y="196.1">19</text>
<text x="177.8" y="193.3">18</text>
<text x="179.2" y="196.1">20</text>
<text x="183.4" y="196.1">23</text>
<text x="184.8" y="193.3">22</text>
<text x="186.2" y="196.1">24</text>
<text x="32.4" y="202.5">B:</text>
<text x="36.1" y="202.5">B135</text>
<text x="80.6" y="202.5">C:</text>
<text x="84.4" y="202.5">B136</text>
<text x="154.4" y="201">7</text>
<text x="158.6" y="201">8</text>
<text x="163.8" y="201">25</text>
<text x="163.8" y="203.8">26</text>
<text x="170.8" y="201">29</text>
<text x="170.8" y="203.8">30</text>
<text x="177.8" y="201">33</text>
<text x="177.8" y="203.8">34</text>
<text x="184.8" y="201">37</text>
<text x="184.8" y="203.8">38</text>
<text x="23.4" y="207.2">1</text>
<text x="27.6" y="207.2">2</text>
<text x="36" y="207.2">3</text>
<text x="40.2" y="207.2">4</text>
<text x="44.4" y="207.2">5</text>
<text x="48.6" y="207.2">6</text>
<text x="52.8" y="207.2">7</text>
<text x="75.8" y="207.3">1</text>
<text x="80" y="207.3">2</text>
<text x="84.2" y="207.3">3</text>
<text x="88.4" y="207.3">4</text>
<text x="95.4" y="207.3">5</text>
<text x="99.6" y="207.3">6</text>
<text x="162.4" y="206.6">27</text>
<text x="165.2" y="206.6">28</text>
<text x="169.4" y="206.6">31</text>
<text x="172.2" y="206.6">32</text>
<text x="176.4" y="206.6">35</text>
<text x="179.2" y="206.6">36</text>
<text x="183.4" y="206.6">39</text>
<text x="186.2" y="206.6">40</text>
<text x="22.3" y="212.8">20</text>
<text x="22.3" y="215.6">28</text>
<text x="22.7" y="210">8</text>
<text x="25.1" y="212.8">21 22 23</text>
<text x="25.1" y="215.6">29</text>
<text x="25.5" y="210">9</text>
<text x="27.9" y="210">10 11</text>
<text x="27.9" y="215.6">30</text>
<text x="30.7" y="215.6">31</text>
<text x="33.4" y="210">12 13 14 15</text>
<text x="39.1" y="215.6">32</text>
<text x="39.1" y="212.8">24</text>
<text x="41.9" y="212.8">25</text>
<text x="41.9" y="215.6">33</text>
<text x="44.7" y="210">16</text>
<text x="47.5" y="210">17 18 19</text>
<text x="50.3" y="212.8">26 27</text>
<text x="50.3" y="215.6">34 35</text>
<text x="72" y="212.9">17 18 19 20</text>
<text x="72" y="215.7">28</text>
<text x="74.8" y="215.7">29</text>
<text x="75.1" y="210.1">7</text>
<text x="77.6" y="215.7">30</text>
<text x="77.9" y="210.1">8</text>
<text x="80.7" y="210.1">9</text>
<text x="83.2" y="210.1">10 11 12 13 14 15</text>
<text x="83.2" y="212.9">21 22 23</text>
<text x="88.8" y="215.7">31</text>
<text x="91.6" y="212.9">24</text>
<text x="91.6" y="215.7">32</text>
<text x="94.4" y="212.9">25</text>
<text x="94.4" y="215.7">33 34 35</text>
<text x="97.2" y="212.9">26</text>
<text x="100" y="210.1">16</text>
<text x="100" y="212.9">27</text>
<text x="163.5" y="211.5">RELAY BLOCK</text>
</g>
</svg>
